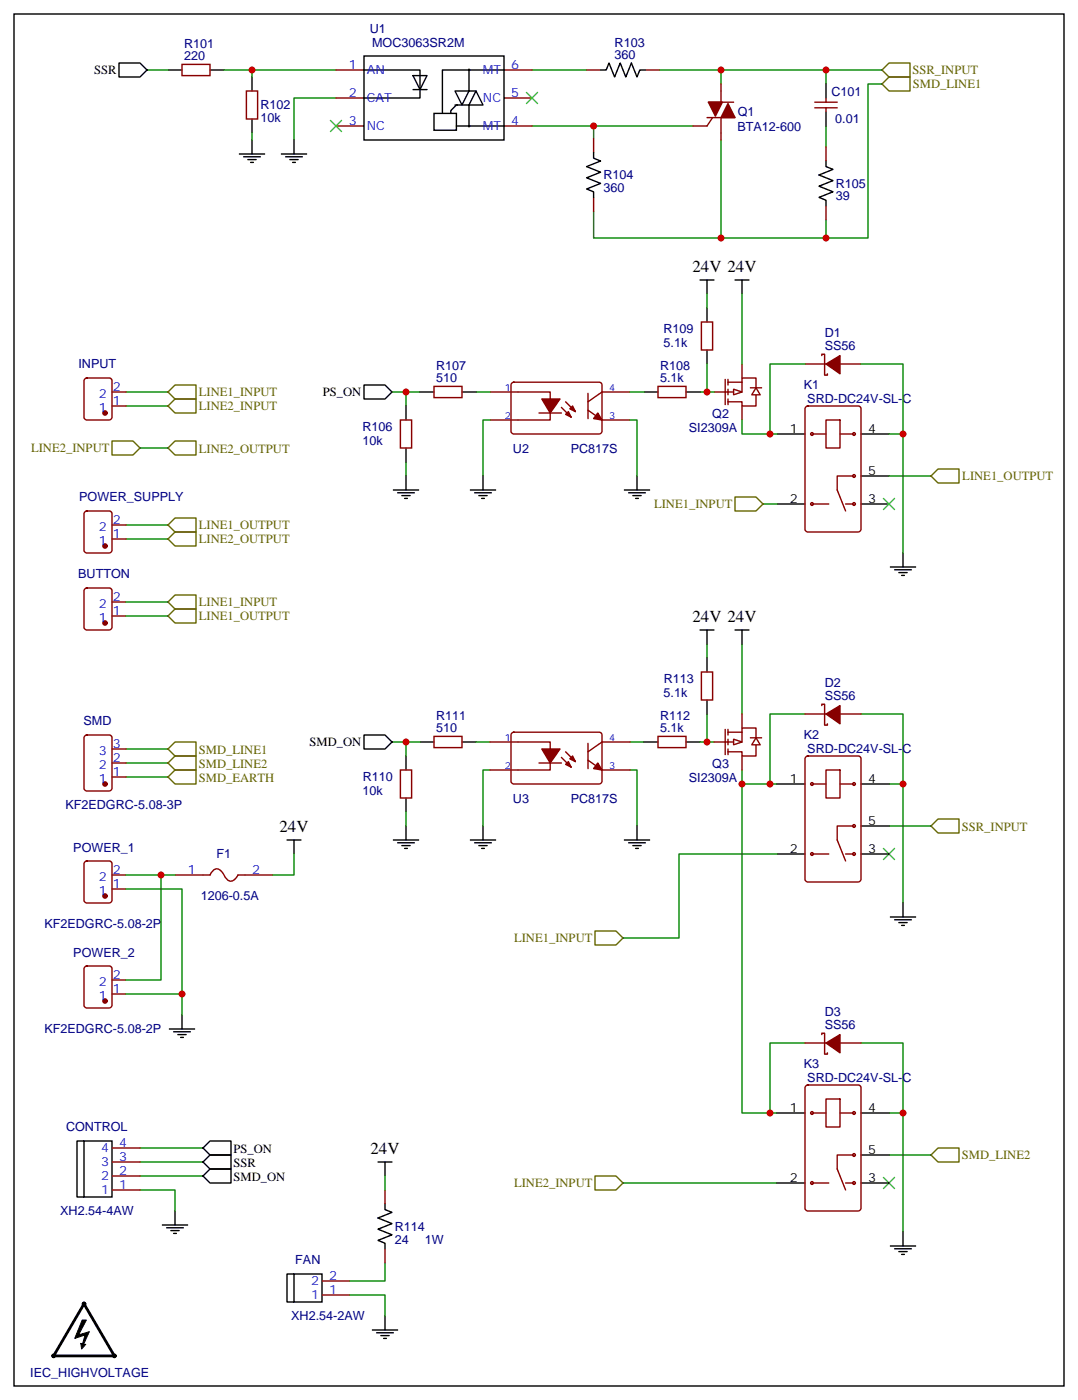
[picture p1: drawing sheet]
<svg xmlns="http://www.w3.org/2000/svg" width="272mm" height="353mm" viewBox="0 0 272 353" stroke-linecap="round" stroke-linejoin="round" font-family="sans-serif">
<g fill="none" stroke="#000" stroke-width=".35">
<path d="M3.5 3.5h264.6v345.7h-264.6zM30 15.9h5.3l1.7 1.7-1.7 1.8h-5.3zM42.3 17.6h3.6M52.9 17.6h3.5M63.5 19.4v3.5M91.7 14.1h35.3v21.2h-35.3zM91.7 17.6h14.1v7.1h-14.1M104.1 19.1h3.5l-1.8 3.5zM118.2 17.6h-6.7v11M127 17.6h-8.8v5.3h1.7M151.3 17.6h1.5l.7-1.7 1.4 3.5 1.4-3.5 1.4 3.5 1.4-3.5 1.4 3.5 .7-1.8h1.4M60.3 38.8h6.4"/>
<path d="M61.4 39.5h4.2M63.5 30v3.5M63.5 35.3v3.5M70.9 38.8h6.4M72 39.5h4.2M74.1 35.3v3.5M104.1 22.6h3.5M109.4 28.6h5.6v4.2h-5.6zM114.7 26.5h3.5v5.3h8.8M114.7 22.9h3.5l-1.8 3.6zM115 31.8h3.2M115.4 26.5h-.4l-1.4 1.4v.7"/>
<path d="M119.9 22.9l1.8 3.6h-3.5zM149.6 38.5v1.4l1.7 .7-3.5 1.4 3.5 1.4-3.5 1.4 3.5 1.4-3.5 1.4 1.8 .7v1.4M208.1 21.2v3.5M208.1 28.2v3.6M62.4 40.2h2.2M63.1 40.9h.8M73 40.2h2.1M73.7 40.9h.7M208.1 40.6v1.4l1.8 .7-3.5 1.4 3.5 1.4-3.5 1.4 3.5 1.4-3.5 1.4 1.7 .7v1.5M91.7 97h5.3l1.8 1.8-1.8 1.7h-5.3zM195.8 109.4h7M217 119.9h7"/>
<path d="M217 109.4h7M195.8 127h7M217 127h7M40.9 308.7h6.4M42 309.4h4.2M43 310.1h2.2M43.7 310.8h.7M44.1 305.2v3.5"/>
<circle cx="118.2" cy="17.6" r=".18"/>
<circle cx="118.2" cy="31.8" r=".18"/>
</g>
<g fill="none" stroke="#660" stroke-width=".35">
<path d="M224 15.9h5.3v3.5h-5.3l-1.8-1.8zM222.2 21.2l1.8-1.8h5.3v3.5h-5.3zM42.3 98.8l1.8-1.8h5.3v3.5h-5.3zM28.2 111.1h5.3l1.8 1.8-1.8 1.8h-5.3zM42.3 102.3l1.8-1.8h5.3v3.6h-5.3zM42.3 112.9l1.8-1.8h5.3v3.6h-5.3zM234.6 119.9l1.8-1.7h5.3v3.5h-5.3zM185.2 125.2h5.3l1.8 1.8-1.8 1.8h-5.3zM42.3 151.7l1.8-1.8h5.3v3.6h-5.3zM42.3 155.2l1.8-1.7h5.3v3.5h-5.3zM42.3 192.3l1.8-1.8h5.3v3.5h-5.3zM42.3 188.7l1.8-1.7h5.3v3.5h-5.3z"/>
<path d="M42.3 195.8l1.8-1.8h5.3v3.6h-5.3z"/>
</g>
<g fill="none" stroke="#870000" stroke-width=".35">
<path d="M45.9 16.2h7v2.9h-7zM84.7 17.6h7M127 17.6h7.1M147.8 17.6h3.5M162.6 17.6h3.6M62.1 22.9h2.8v7.1h-2.8zM84.7 31.8h7M84.7 24.7h7M127 31.8h7.1M127 24.7h7.1M149.6 34.9v3.6M178.2 29.6h7"/>
<path d="M178.5 25.8h6.4M179.6 29.6l-1.4 2.2h-3.6M181.7 21.2v4.6M181.7 29.6v5.7M205.3 27.2h5.7M205.3 25.8h5.7M208.1 24.7v1.1M208.1 27.2v1M208.1 37v3.6M149.6 49.7v3.6M208.1 51.9v3.5M21.4 95.5l.5-.3h5.6a.71 .71 0 0 1 .7 .8v9.4l-.7 .4h-5.6l-.5-.2-.2-.5v-9.1z"/>
<path d="M28.2 98.8h3.5M182.7 95.6v6.4M183.4 95.6v1.4M183.4 98.1v1.4M183.4 96.3h3.6M187 91.7v3.5M189.1 97.7h2.8M190.5 97.7v-2.5h-3.5v3.6h-7.1M190.5 99.5v2.8h-3.5v-1.1h-3.6M202.8 91.7h5.3M207.1 89.6v-.3h.7v5.2h.7v-.3M211.7 91.7h5.3"/>
<path d="M28.2 102.3h3.5M183.4 100.5v1.5M187 102.3v3.5M203.1 102.5l.5-.2h12.7a.71 .71 0 0 1 .7 .7l-.1 30.6-.6 .5h-12.7l-.5-.3-.3-.4v-30.4zM204.6 109.4h3.5M208.1 105.8h3.6v7.1h-3.6zM211.7 109.4h3.5M215.2 119.9h-4.2v3.6l2.1 5.3M204.6 127h4.2M213.1 127h2.1M21.4 148.4l.5-.2h5.6a.71 .71 0 0 1 .7 .7v9.4l-.7 .5h-5.6l-.5-.3-.2-.5v-9.1zM28.2 155.2h3.5"/>
<path d="M28.2 151.7h3.5"/>
<circle cx="204.6" cy="109.4" r=".35"/>
<circle cx="215.2" cy="119.9" r=".35"/>
<circle cx="215.2" cy="109.4" r=".35"/>
<circle cx="204.6" cy="127" r=".35"/>
<circle cx="215.2" cy="127" r=".35"/>
</g>
<path d="M21.2 328.6l7.6 13.1h-15.3z" fill="none" stroke="#000" stroke-width=".71"/>
<g fill="#000" stroke="#000" stroke-width=".25">
<path d="M20.7 332.6h1.1l-2 3.8 2.7-.8-1.5 3.2 .6-.1-1 1.2-.2-1.4 .4 .3 .6-2.4-2.6 .9z"/>
<circle cx="21.2" cy="328.6" r=".44"/>
<circle cx="13.5" cy="341.7" r=".44"/>
<circle cx="28.8" cy="341.7" r=".44"/>
</g>
<g fill="none" stroke="#008700" stroke-width=".35">
<path d="M37 17.6h5.3M56.4 17.6h28.3M63.5 17.6v1.8M134.1 17.6h13.7M166.2 17.6h15.5v3.6M181.7 17.6h40.5M208.1 17.6v3.6M63.5 33.5v1.8M84.7 24.7h-10.6v10.6M134.1 31.8h40.5M149.6 31.8v3.1M181.7 35.3v24.7"/>
<path d="M208.1 31.8v5.2M222.2 21.2h-3.5v38.8h-69.1v-6.7M208.1 55.4v4.6M31.7 98.8h10.6M31.7 102.3h10.6M35.3 112.9h7M224 119.9h10.6M192.3 127h3.5M31.7 151.7h10.6M31.7 155.2h10.6M31.7 195.8h10.6M31.7 192.3h10.6"/>
<path d="M31.7 188.7h10.6M35.3 299.9h8.8v5.3M35.3 289.3h15.9M35.3 292.8h15.9M35.3 296.3h15.9"/>
</g>
<g fill="#870000" stroke="#870000" stroke-width=".35">
<path d="M183.4 26.1l1.8 3.5h-3.5z"/>
<path d="M178.5 25.8h3.5l-1.7 3.5z"/>
<path d="M208.1 91.7l3.6-2.1v4.6z"/>
<circle cx="26.5" cy="104.1" r=".53"/>
<circle cx="26.5" cy="157" r=".53"/>
</g>
<path d="M83.3 30.3l2.8 2.9M86.1 30.3l-2.8 2.9M132.6 23.3l2.9 2.8M135.5 23.3l-2.9 2.8M222.6 125.6l2.8 2.8M225.4 125.6l-2.8 2.8" fill="none" stroke="#3c3" stroke-width=".35"/>
<g fill="#fff" stroke="#870000" stroke-width=".35">
<path d="M190.5 97.7l1.1 1.8h-2.2z"/>
<path d="M184.9 98.1l2.1 .7-2.1 .7z"/>
</g>
<g fill="none" stroke="#870000" stroke-width=".35">
<path d="M109.4 97.4h7v2.8h-7zM123.5 98.8h15.1v7h-15.1M129 96.5l.5-.2h21.5a.71 .71 0 0 1 .7 .7v11.7l-.5 .6-21.7 .1-.5-.3-.2-.4v-11.7zM148.2 99.1v6.4M158.7 98.8h-7l-3.5 2.4M165.8 97.4h7.1v2.8h-7.1zM176.7 81.1h2.9v7.1h-2.9zM100.9 105.8h2.8v7.1h-2.8zM135.8 104.1h5.7M141.5 102.7l2.4 2.4M142.5 101.2l2.5 2.5M148.2 103.4l3.5 2.4h7"/>
<path d="M176.7 169.3h2.9v7.1h-2.9zM187 179.9v3.5M100.9 194h2.8v7.1h-2.8zM109.4 185.6h7v2.8h-7zM123.5 187h15.1v7h-15.1M129 184.7l.5-.2h21.5a.71 .71 0 0 1 .7 .7v11.6l-.5 .7-21.7 .1-.5-.3-.2-.5v-11.6zM135.8 192.3h5.7M141.5 190.9l2.4 2.4M142.5 189.4l2.5 2.5M148.2 187.3v6.4M148.2 191.6l3.5 2.4h7M158.7 187h-7l-3.5 2.4"/>
<path d="M165.8 185.6h7.1v2.8h-7.1zM182.7 183.8v6.3M183.4 183.8v1.4M183.4 186.3v1.4M183.4 188.7v1.4M183.4 184.5h3.6M187 190.5v3.5M189.1 185.9h2.8M190.5 185.9v-2.5h-3.5v3.6h-7.1M190.5 187.7v2.8h-3.5v-1.1h-3.6"/>
</g>
<g fill="#870000" stroke="#870000" stroke-width=".35">
<path d="M136.5 100.5h4.6l-2.5 3.6z"/>
<path d="M143.6 103l.7-.7 .7 1.4z"/>
<path d="M142.5 104.4l.7-.7 .7 1.4z"/>
<path d="M150.6 104.1l1.1 1.7-2.1-.3z"/>
<path d="M136.5 188.7h4.6l-2.5 3.6z"/>
<path d="M144.3 190.5l.7 1.4-1.4-.7z"/>
<path d="M142.5 192.6l.7-.7 .7 1.4z"/>
<path d="M150.6 192.3l1.1 1.7-2.1-.3z"/>
</g>
<g fill="none" stroke="#008700" stroke-width=".35">
<path d="M178.2 74.1v3.5M187 74.1v17.6M98.8 98.8h7M102.3 98.8v3.5M119.9 98.8h3.6M158.7 98.8h3.6M176.4 98.8h3.5M178.2 91.7v7.1M202.8 91.7h-8.8v17.7M217 91.7h10.5v47.6M102.3 116.4v3.5M123.5 105.8h-1.8v14.1"/>
<path d="M158.7 105.8h1.8v14.1M187 105.8v3.6h8.8M224 109.4h3.5M178.2 162.3v3.5M178.2 179.9v7.1M187 162.3v17.6M202.8 179.9h-8.8v17.7M217 179.9h10.5v47.6M98.8 187h7M102.3 187v3.5M119.9 187h3.6M123.5 194h-1.8v14.1"/>
<path d="M158.7 194h1.8v14.1M158.7 187h3.6M176.4 187h3.5M187 194v3.6h8.8M224 197.6h3.5M102.3 204.6v3.5"/>
</g>
<g fill="none" stroke="#000" stroke-width=".35">
<path d="M176.4 70.6h3.5M178.2 70.6v3.5M178.2 77.6v3.5M185.2 70.6h3.5M187 70.6v3.5M105.8 98.8h3.6M116.4 98.8h3.5M162.3 98.8h3.5M172.9 98.8h3.5M178.2 88.2v3.5M102.3 102.3v3.5M102.3 112.9v3.5"/>
<path d="M102.3 119.9v3.6M121.7 119.9v3.6M160.5 119.9v3.6M99.1 123.5h6.4M100.2 124.2h4.2M101.2 124.9h2.2M102 125.6h.7M118.5 123.5h6.4M119.6 124.2h4.2M120.6 124.9h2.2M121.4 125.6h.7M157.3 123.5h6.4"/>
<path d="M158.4 124.2h4.2M159.5 124.9h2.1M160.2 125.6h.7M227.5 139.3v3.6M176.4 158.8h3.5M178.2 158.8v3.5M185.2 158.8h3.5M187 158.8v3.5M224.4 142.9h6.3M225.4 143.6h4.3M226.5 144.3h2.1M227.2 145h.7"/>
<path d="M178.2 165.8v3.5M178.2 176.4v3.5M102.3 190.5v3.5M105.8 187h3.6M116.4 187h3.5M162.3 187h3.5M172.9 187h3.5M99.1 211.7h6.4M100.2 212.4h4.2M101.2 213.1h2.2M102 213.8h.7M102.3 201.1v3.5"/>
<path d="M102.3 208.1v3.6M118.5 211.7h6.4M119.6 212.4h4.2M120.6 213.1h2.2M121.4 213.8h.7M121.7 208.1v3.6M157.3 211.7h6.4M158.4 212.4h4.2M159.5 213.1h2.1M160.2 213.8h.7M160.5 208.1v3.6M224.4 231.1h6.3"/>
<path d="M225.4 231.8h4.3M226.5 232.5h2.1M227.2 233.2h.7M227.5 227.5v3.6"/>
</g>
<g fill="#fff" stroke="#870000" stroke-width=".35">
<path d="M190.5 185.9l1.1 1.8h-2.2z"/>
<path d="M184.9 186.3l2.1 .7-2.1 .7z"/>
</g>
<path d="M222.6 213.8l2.8 2.8M225.4 213.8l-2.8 2.8M222.6 296.7l2.8 2.8M225.4 296.7l-2.8 2.8" fill="none" stroke="#3c3" stroke-width=".35"/>
<g fill="none" stroke="#000" stroke-width=".35">
<path d="M91.7 185.2h5.3l1.8 1.8-1.8 1.7h-5.3zM195.8 197.6h7M217 197.6h7M72.3 211.7h3.5M74.1 211.7v3.5M195.8 215.2h7M217 208.1h7M217 215.2h7M42.7 259.3h6.3M43.7 260h4.3M45.9 255.8v3.5M44.8 260.7h2.1"/>
<path d="M45.5 261.4h.7M21.2 287.5h7v14.1h-7zM21.2 287.5h-1.8v14.1h1.8M51.2 289.3l1.7-1.8h5.3v3.5h-5.3zM51.2 292.8l1.7-1.8h5.3v3.6h-5.3zM51.2 296.3l1.7-1.7h5.3v3.5h-5.3zM95.2 292.8h3.6M97 292.8v3.5M195.8 280.5h7M195.8 298.1h7M217 291h7M217 280.5h7"/>
<path d="M217 298.1h7M97 303.4v1.4l1.8 .7-3.6 1.4 3.6 1.4-3.6 1.4 3.6 1.4-3.6 1.5 1.8 .7v1.4M224.4 314h6.3M225.4 314.7h4.3M226.5 315.4h2.1M227.2 316.1h.7M227.5 310.4v3.6M74.1 321h7v7.1h-7zM74.1 321h-1.8v7.1h1.8M93.8 335.1h6.4M94.9 335.8h4.2M96 336.6h2.1"/>
<path d="M96.7 337.3h.7M97 331.6v3.5"/>
</g>
<path d="M42.3 135.8l1.8-1.7h5.3v3.5h-5.3zM42.3 132.3l1.8-1.8h5.3v3.6h-5.3zM234.6 208.1l1.8-1.7h5.3v3.5h-5.3zM149.9 234.6h5.3l1.8 1.8-1.8 1.7h-5.3zM149.9 296.3h5.3l1.8 1.8-1.8 1.8h-5.3zM234.6 291l1.8-1.7h5.3v3.5h-5.3z" fill="none" stroke="#660" stroke-width=".35"/>
<g fill="none" stroke="#008700" stroke-width=".35">
<path d="M31.7 135.8h10.6M31.7 132.3h10.6M187 197.6v82.9h8.8M74.1 215.2v5.3h-5.3M195.8 215.2h-24.7v21.2h-14.1M224 208.1h10.6M31.7 224h14.2v31.8M31.7 220.5h8.9v26.4h-8.9M40.6 220.5h3.5M31.7 250.5h14.2M202.8 262.8h-8.8v17.7M217 262.8h10.5v47.6"/>
<path d="M97 296.3v3.6M157 298.1h38.8M224 280.5h3.5M224 291h10.6M97 318.2v4.6h-8.8M88.2 326.3h8.8v5.3"/>
</g>
<g fill="none" stroke="#870000" stroke-width=".35">
<path d="M21.4 129l.5-.2h5.6a.71 .71 0 0 1 .7 .7v9.4l-.7 .4h-5.6l-.5-.2-.2-.5v-9.1zM28.2 135.8h3.5M28.2 132.3h3.5M202.8 179.9h5.3M207.1 177.8v-.4h.7v5.3h.7v-.3M211.7 179.9h5.3M21.4 185.4l.5-.2h5.6a.71 .71 0 0 1 .7 .7v13l-.7 .4h-5.6l-.5-.2-.2-.5v-12.7zM28.2 195.8h3.5M28.2 192.3h3.5M28.2 188.7h3.5M203.1 190.7l.5-.2h12.7a.71 .71 0 0 1 .7 .7l-.1 30.6-.6 .4h-12.7l-.5-.2-.3-.5v-30.3zM204.6 197.6h3.5"/>
<path d="M208.1 194h3.6v7.1h-3.6zM211.7 197.6h3.5M21.4 217.2l.5-.2h5.6a.71 .71 0 0 1 .7 .7v9.4l-.7 .4h-5.6l-.5-.2-.2-.5v-9.1zM204.6 215.2h4.2M213.1 215.2h2.1M215.2 208.1h-4.2v3.6l2.1 5.3M28.2 224h3.5M28.2 220.5h3.5M44.1 220.5h8.8l.6-.9a1.56 1.56 0 0 1 2.7 .5l.2 .3a2.13 2.13 0 0 0 2.2 1.5l.8-.6 .6-.8h8.8M21.4 243.6l.5-.2h5.6a.71 .71 0 0 1 .7 .7v9.5l-.7 .4h-5.6l-.5-.2-.2-.5v-9.2zM28.2 250.5h3.5M28.2 246.9h3.5"/>
<path d="M202.8 262.8h5.3M203.1 273.6l.5-.2h12.7a.71 .71 0 0 1 .7 .7l-.1 30.6-.6 .5h-12.7l-.5-.3-.3-.5v-30.3zM207.1 260.7v-.3h.7v5.2h.7v-.3M208.1 276.9h3.6v7.1h-3.6zM211.7 262.8h5.3M28.2 299.9h7.1M28.2 296.3h7.1M28.2 292.8h7.1M28.2 289.3h7.1M97 299.9v3.5M204.6 298.1h4.2M204.6 280.5h3.5"/>
<path d="M211.7 280.5h3.5M213.1 298.1h2.1M215.2 291h-4.2v3.6l2.1 5.3M97 314.7v3.5M81.1 326.3h7.1M81.1 322.8h7.1"/>
<circle cx="204.6" cy="197.6" r=".35"/>
<circle cx="215.2" cy="197.6" r=".35"/>
<circle cx="204.6" cy="215.2" r=".35"/>
<circle cx="215.2" cy="215.2" r=".35"/>
<circle cx="215.2" cy="208.1" r=".35"/>
<circle cx="204.6" cy="298.1" r=".35"/>
<circle cx="204.6" cy="280.5" r=".35"/>
<circle cx="215.2" cy="298.1" r=".35"/>
<circle cx="215.2" cy="280.5" r=".35"/>
<circle cx="215.2" cy="291" r=".35"/>
</g>
<g fill="#870000" stroke="#870000" stroke-width=".35">
<path d="M208.1 179.9l3.6-2.1v4.6z"/>
<path d="M208.1 262.8l3.6-2.1v4.6z"/>
<circle cx="26.5" cy="225.8" r=".53"/>
<circle cx="26.5" cy="252.2" r=".53"/>
<circle cx="26.5" cy="137.6" r=".53"/>
<circle cx="26.5" cy="197.6" r=".53"/>
</g>
<g fill="#c00">
<circle cx="208.1" cy="60" r=".88"/>
<circle cx="208.1" cy="17.6" r=".88"/>
<circle cx="181.7" cy="17.6" r=".88"/>
<circle cx="181.7" cy="60" r=".88"/>
<circle cx="149.6" cy="31.7" r=".88"/>
<circle cx="63.5" cy="17.6" r=".88"/>
<circle cx="102.3" cy="98.8" r=".88"/>
<circle cx="194" cy="109.4" r=".88"/>
<circle cx="178.2" cy="98.8" r=".88"/>
<circle cx="227.5" cy="109.4" r=".88"/>
<circle cx="227.5" cy="197.6" r=".88"/>
<circle cx="178.2" cy="187" r=".88"/>
<circle cx="194" cy="197.6" r=".88"/>
<circle cx="102.3" cy="187" r=".88"/>
<circle cx="227.5" cy="280.5" r=".88"/>
<circle cx="194" cy="280.5" r=".88"/>
<circle cx="45.9" cy="250.5" r=".88"/>
<circle cx="40.6" cy="220.5" r=".88"/>
<circle cx="187" cy="197.6" r=".88"/>
</g>
<g font-size="4.2">
<text x="174.5" y="68.5">24V 24V</text>
<text x="174.5" y="156.7">24V 24V</text>
<text x="70.4" y="209.6">24V</text>
<text x="93.4" y="290.7">24V</text>
</g>
<g font-size="3.2" fill="#000080">
<text x="46.4" y="12">R101</text>
<text x="93.2" y="8.2">U1</text>
<text x="93.8" y="11.8">MOC3063SR2M</text>
<text x="154.9" y="11.7">R103</text>
<text x="46.4" y="15.2">220</text>
<text x="154.9" y="14.8">360</text>
<text x="65.6" y="27.6">R102</text>
<text x="185.9" y="29.4">Q1</text>
<text x="209.5" y="24.1">C101</text>
<text x="65.6" y="30.8">10k</text>
<text x="185.8" y="32.9">BTA12-600</text>
<text x="210.5" y="31.1">0.01</text>
<text x="152.1" y="45.2">R104</text>
<text x="210.6" y="47.3">R105</text>
<text x="152" y="48.4">360</text>
<text x="210.6" y="50.5">39</text>
<text x="167.2" y="84">R109</text>
<text x="167.2" y="87.5">5.1k</text>
<text x="207.8" y="88.2">SS56</text>
<text x="207.8" y="85">D1</text>
<text x="19.8" y="92.9">INPUT</text>
<text x="109.9" y="93.1">R107</text>
<text x="166.3" y="93.1">R108</text>
<text x="109.9" y="96.3">510</text>
<text x="166.3" y="96.3">5.1k</text>
<text x="202.5" y="98.1">K1</text>
<text x="203.4" y="101.7">SRD-DC24V-SL-C</text>
<text x="179.5" y="105.2">Q2</text>
<text x="91.3" y="108.7">R106</text>
<text x="91.4" y="112.2">10k</text>
<text x="173.6" y="108.7">SI2309A</text>
<text x="129.3" y="114.1">U2</text>
<text x="143.8" y="114.1">PC817S</text>
<text x="20" y="126.4">POWER_SUPPLY</text>
<text x="19.7" y="145.8">BUTTON</text>
<text x="167.3" y="172.2">R113</text>
<text x="207.8" y="173.2">D2</text>
<text x="167.2" y="175.7">5.1k</text>
<text x="207.8" y="176.4">SS56</text>
<text x="21" y="182.8">SMD</text>
<text x="109.9" y="184.5">510</text>
<text x="109.9" y="181.3">R111</text>
<text x="166.3" y="184.5">5.1k</text>
<text x="166.3" y="181.3">R112</text>
<text x="202.5" y="186.3">K2</text>
<text x="203.4" y="189.9">SRD-DC24V-SL-C</text>
<text x="91.4" y="196.9">R110</text>
<text x="173.6" y="196.9">SI2309A</text>
<text x="179.5" y="193.4">Q3</text>
<text x="16.5" y="204">KF2EDGRC-5.08-3P</text>
<text x="91.4" y="200.4">10k</text>
<text x="129.3" y="202.3">U3</text>
<text x="143.8" y="202.3">PC817S</text>
<text x="18.5" y="214.6">POWER_1</text>
<text x="54.5" y="216.3">F1</text>
<text x="50.6" y="226.9">1206-0.5A</text>
<text x="11.2" y="234">KF2EDGRC-5.08-2P</text>
<text x="18.5" y="241">POWER_2</text>
<text x="207.8" y="256.1">D3</text>
<text x="11.2" y="260.4">KF2EDGRC-5.08-2P</text>
<text x="207.8" y="259.3">SS56</text>
<text x="202.5" y="269.2">K3</text>
<text x="203.4" y="272.8">SRD-DC24V-SL-C</text>
<text x="16.6" y="285.1">CONTROL</text>
<text x="15.2" y="306.3">XH2.54-4AW</text>
<text x="99.5" y="310.2">R114</text>
<text x="99.5" y="313.4">24</text>
<text x="107.1" y="313.4">1W</text>
<text x="74.4" y="318.6">FAN</text>
<text x="73.4" y="332.7">XH2.54-2AW</text>
<text x="7.6" y="346.9">IEC_HIGHVOLTAGE</text>
</g>
<g font-size="3.2" fill="#00f">
<text x="87.9" y="17.3">1</text>
<text x="128.8" y="17.3">6</text>
<text x="92.4" y="18.7">AN</text>
<text x="121.7" y="18.7">MT</text>
<text x="87.9" y="24.3">2</text>
<text x="92.4" y="25.8">CAT</text>
<text x="121.7" y="25.8">NC</text>
<text x="128.8" y="24.3">5</text>
<text x="87.9" y="31.4">3</text>
<text x="92.4" y="32.8">NC</text>
<text x="121.7" y="32.8">MT</text>
<text x="128.8" y="31.4">4</text>
<text x="24.9" y="100.2">2</text>
<text x="28.4" y="102">1</text>
<text x="28.4" y="98.4">2</text>
<text x="24.9" y="103.7">1</text>
<text x="28.4" y="131.9">2</text>
<text x="24.9" y="137.2">1</text>
<text x="24.9" y="133.7">2</text>
<text x="28.4" y="135.5">1</text>
<text x="24.9" y="153.1">2</text>
<text x="28.4" y="154.9">1</text>
<text x="28.4" y="151.3">2</text>
<text x="24.9" y="156.6">1</text>
<text x="24.9" y="190.1">3</text>
<text x="28.4" y="191.9">2</text>
<text x="28.4" y="188.4">3</text>
<text x="24.9" y="197.2">1</text>
<text x="24.9" y="193.7">2</text>
<text x="28.4" y="195.4">1</text>
<text x="24.9" y="221.9">2</text>
<text x="28.4" y="220.1">2</text>
<text x="47.4" y="220.1">1</text>
<text x="63.5" y="220.1">2</text>
<text x="24.9" y="225.4">1</text>
<text x="28.4" y="223.7">1</text>
<text x="24.9" y="251.9">1</text>
<text x="24.9" y="248.4">2</text>
<text x="28.4" y="250.1">1</text>
<text x="28.4" y="246.6">2</text>
<text x="25.5" y="293.9">3</text>
<text x="25.5" y="290.3">4</text>
<text x="30" y="292.5">3</text>
<text x="30" y="288.9">4</text>
<text x="25.5" y="297.4">2</text>
<text x="30" y="299.5">1</text>
<text x="30" y="296">2</text>
<text x="25.5" y="300.9">1</text>
<text x="78.4" y="323.9">2</text>
<text x="82.9" y="322.4">2</text>
<text x="78.4" y="327.4">1</text>
<text x="82.9" y="326">1</text>
</g>
<g font-size="3.2">
<text x="23.7" y="18.7">SSR</text>
<text x="81.4" y="99.8">PS_ON</text>
<text x="199.1" y="109">1</text>
<text x="218.7" y="109">4</text>
<text x="218.7" y="119.6">5</text>
<text x="199.1" y="126.6">2</text>
<text x="218.7" y="126.6">3</text>
<text x="78" y="188">SMD_ON</text>
<text x="199.1" y="197.2">1</text>
<text x="218.7" y="197.2">4</text>
<text x="218.7" y="207.8">5</text>
<text x="199.1" y="214.8">2</text>
<text x="218.7" y="214.8">3</text>
<text x="199.1" y="280.1">1</text>
<text x="218.7" y="280.1">4</text>
<text x="58.8" y="290.4">PS_ON</text>
<text x="58.8" y="294">SSR</text>
<text x="218.7" y="290.7">5</text>
<text x="58.9" y="297.5">SMD_ON</text>
<text x="199.1" y="297.7">2</text>
<text x="218.7" y="297.7">3</text>
</g>
<g font-size="3.2" fill="#660">
<text x="229.9" y="18.7">SSR_INPUT</text>
<text x="230" y="22.2">SMD_LINE1</text>
<text x="50.1" y="99.9">LINE1_INPUT</text>
<text x="50.1" y="103.4">LINE2_INPUT</text>
<text x="7.8" y="114">LINE2_INPUT</text>
<text x="50.1" y="114">LINE2_OUTPUT</text>
<text x="242.5" y="121">LINE1_OUTPUT</text>
<text x="164.8" y="128.1">LINE1_INPUT</text>
<text x="50.1" y="136.9">LINE2_OUTPUT</text>
<text x="50.1" y="133.4">LINE1_OUTPUT</text>
<text x="50.1" y="152.8">LINE1_INPUT</text>
<text x="50.1" y="156.4">LINE1_OUTPUT</text>
<text x="50.1" y="189.9">SMD_LINE1</text>
<text x="50.1" y="193.4">SMD_LINE2</text>
<text x="50.1" y="196.9">SMD_EARTH</text>
<text x="242.4" y="209.3">SSR_INPUT</text>
<text x="129.5" y="237.4">LINE1_INPUT</text>
<text x="242.4" y="292.1">SMD_LINE2</text>
<text x="129.5" y="299.2">LINE2_INPUT</text>
</g>
<g font-size="2.5" fill="#00f">
<text x="127.2" y="98.4">1</text>
<text x="153.5" y="98.4">4</text>
<text x="127.2" y="105.5">2</text>
<text x="153.5" y="105.5">3</text>
<text x="127.2" y="186.6">1</text>
<text x="153.5" y="186.6">4</text>
<text x="127.2" y="193.7">2</text>
<text x="153.5" y="193.7">3</text>
</g>
</svg>
